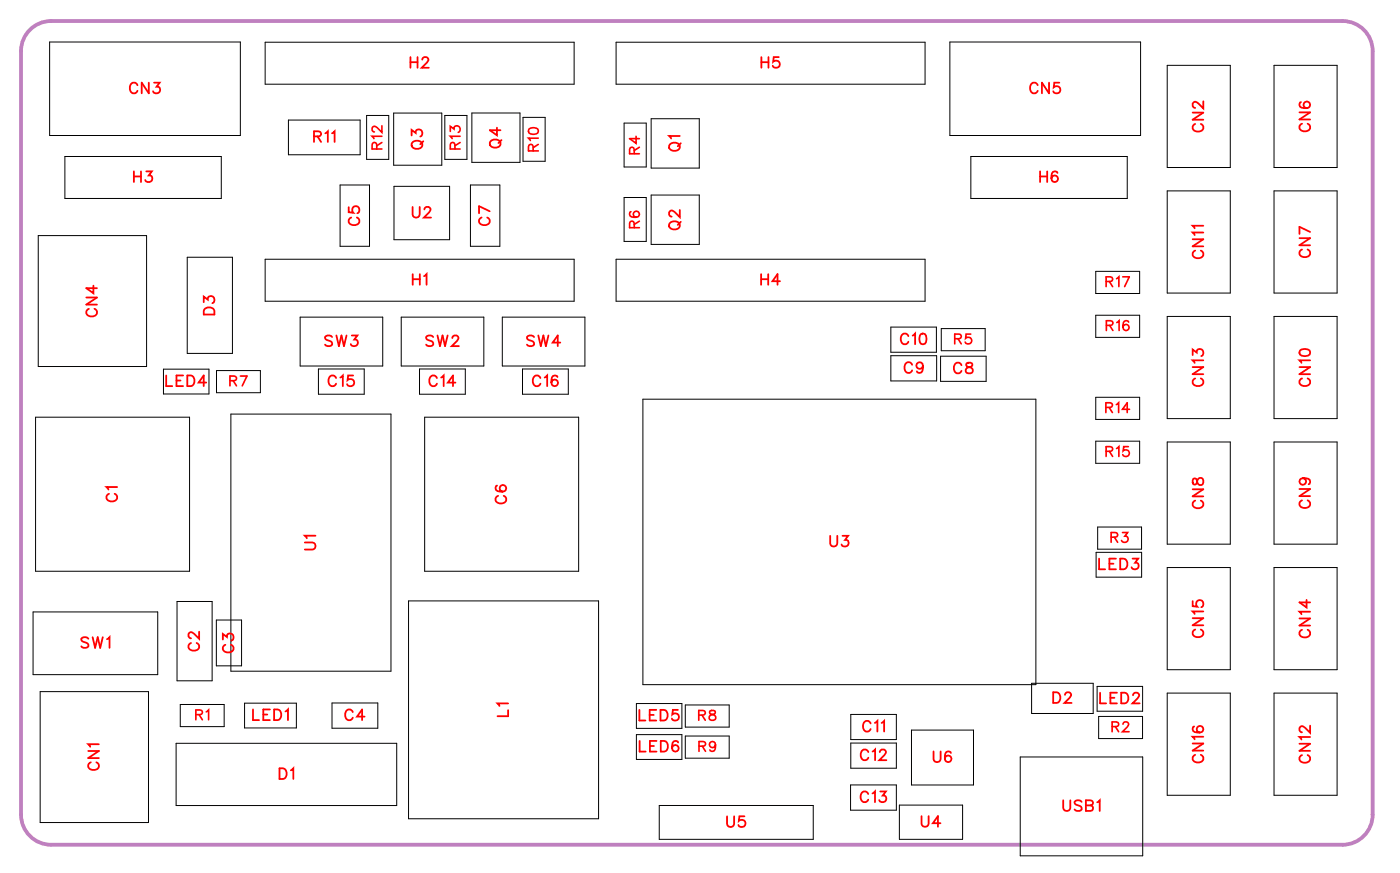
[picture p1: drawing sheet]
<svg xmlns="http://www.w3.org/2000/svg" width="93mm" height="58mm" viewBox="0 0 93 58" stroke-linecap="round" stroke-linejoin="round" font-family="sans-serif">
<path d="M2 2l.4-.3 .5-.2 .5-.1h86a2 2 0 0 1 2 2v50.8a2 2 0 0 1-2 2h-86a2 2 0 0 1-2-2v-50.8l.1-.5 .2-.5z" fill="none" stroke="#bf80bf" stroke-width=".25"/>
<g fill="none" stroke="#000" stroke-width=".07">
<path d="M2.5 15.7h7.3v8.7h-7.3zM3.3 2.8h12.7v6.2h-12.7zM4.3 10.4h10.4v2.8h-10.4zM12.5 17.1h3v6.4h-3zM17.7 2.8h20.5v2.8h-20.5zM17.7 17.3h20.5v2.7h-20.5zM19.2 8h4.8v2.3h-4.8zM22.6 12.3h2v4.1h-2zM24.4 7.7h1.5v2.9h-1.5zM26.2 7.5h3.2v3.5h-3.2zM26.2 12.4h3.7v3.6h-3.7zM29.6 7.7h1.5v2.9h-1.5z"/>
<path d="M31.3 12.3h2v4.1h-2zM31.4 7.5h3.2v3.3h-3.2zM34.8 7.8h1.5v2.9h-1.5zM41 17.3h20.6v2.7h-20.6zM41 2.8h20.6v2.8h-20.6zM41.6 8.2h1.4v2.9h-1.4zM41.6 13.1h1.4v3h-1.4zM43.4 7.9h3.2v3.3h-3.2zM43.4 13h3.2v3.3h-3.2zM63.2 2.8h12.7v6.2h-12.7zM64.6 10.4h10.5v2.8h-10.5zM73 18.1h2.9v1.4h-2.9z"/>
<path d="M77.7 4.3h4.2v6.8h-4.2zM77.7 12.7h4.2v6.8h-4.2zM84.8 4.3h4.2v6.8h-4.2zM84.8 12.7h4.2v6.8h-4.2zM2.4 27.8h10.2v10.2h-10.2zM10.9 24.6h3v1.6h-3zM14.4 24.7h2.9v1.4h-2.9zM15.4 27.6h10.6v17.1h-10.6zM20 21.1h5.5v3.3h-5.5zM21.2 24.6h3.1v1.6h-3.1zM26.7 21.1h5.5v3.3h-5.5zM27.2 40h12.7v14.5h-12.7z"/>
<path d="M27.9 24.6h3.1v1.6h-3.1zM28.3 27.8h10.2v10.2h-10.2zM33.4 21.1h5.5v3.3h-5.5zM34.8 24.6h3v1.6h-3zM42.8 26.6h26.2v19h-26.2zM59.3 23.7h3.1v1.7h-3.1zM59.3 21.8h3.1v1.6h-3.1zM62.6 23.7h3.1v1.7h-3.1zM62.7 21.9h2.9v1.4h-2.9zM73 21h2.9v1.5h-2.9zM73 26.4h2.9v1.5h-2.9zM73 29.4h2.9v1.4h-2.9z"/>
<path d="M73 36.8h3v1.6h-3zM73.1 35.1h2.9v1.5h-2.9zM77.7 29.4h4.2v6.8h-4.2zM77.7 21.1h4.2v6.8h-4.2zM77.7 37.8h4.2v6.8h-4.2zM84.8 21.1h4.2v6.8h-4.2zM84.8 29.4h4.2v6.8h-4.2zM84.8 37.8h4.2v6.8h-4.2zM2.2 40.7h8.3v4.2h-8.3zM2.7 46h7.2v8.7h-7.2zM11.7 49.5h14.7v4.1h-14.7zM11.8 40h2.3v5.3h-2.3z"/>
<path d="M12 46.9h2.9v1.5h-2.9zM14.4 41.3h1.7v3h-1.7zM16.3 46.8h3.4v1.7h-3.4zM22.1 46.8h3.1v1.7h-3.1zM42.4 46.8h3v1.7h-3zM42.4 48.9h3v1.6h-3zM43.9 53.6h10.3v2.3h-10.3zM45.6 46.9h3v1.5h-3zM45.6 49h3v1.5h-3zM56.6 52.2h3.1v1.7h-3.1zM56.7 47.6h3v1.6h-3zM56.7 49.5h3v1.6h-3z"/>
<path d="M59.9 53.6h4.2v2.3h-4.2zM60.7 48.6h4.1v3.6h-4.1zM67.9 50.4h8.2v6.6h-8.2zM68.7 45.5h4.1v2h-4.1zM73.1 45.7h3v1.6h-3zM73.2 47.7h2.9v1.5h-2.9zM77.7 46.1h4.2v6.8h-4.2zM84.8 46.1h4.2v6.8h-4.2z"/>
</g>
<g fill="none" stroke="#f00" stroke-width=".12">
<path d="M5.7 19.8h.8l-.8 .5h.8M6.2 19v.5l-.5-.3h.8M8.9 11.4v.7M8.9 11.7h.5M9.2 5.7a.26 .26 0 0 0-.3-.2 .26 .26 0 0 0-.3 .3v.1a.26 .26 0 0 0 .3 .3 .26 .26 0 0 0 .3-.2M9.4 11.4v.7M9.7 11.4h.4l-.2 .3a.24 .24 0 0 1 .2 .4 .24 .24 0 0 1-.4-.1M9.9 5.5v.7l-.5-.7v.7M10.3 5.5h.3l-.2 .3a.24 .24 0 0 1 .2 .4 .24 .24 0 0 1-.4-.1M20.9 9.1l.4-.1 .1-.1-.2-.2h-.3v.7M21.1 9.1l.3 .3M21.7 8.9l.1-.2v.7"/>
<path d="M22.1 8.9l.2-.2v.7M23.2 13.8v.3l.3 .1a.25 .25 0 0 1 0-.4 .25 .25 0 0 1 .4 0 .25 .25 0 0 1-.1 .4M23.4 14.5a.26 .26 0 0 0-.2 .3 .26 .26 0 0 0 .3 .2h.2a.26 .26 0 0 0 .2-.2 .26 .26 0 0 0-.1-.3M27.3 3.8v.7M27.3 4.1h.5M27.4 9v-.4l.3 .3a.24 .24 0 0 1 .4-.2 .24 .24 0 0 1-.1 .4M27.5 13.8v.5l.2 .2 .2-.1v-.6M27.5 18.2v.8M27.5 18.6h.5M27.5 9.4a.35 .35 0 0 1 .4 0 .35 .35 0 0 1 .2 .4 .33 .33 0 0 1-.5 .1 .33 .33 0 0 1-.1-.5zM27.8 3.8v.7M28 18.2v.8"/>
<path d="M28.1 4l.2-.2h.1l.1 .1-.1 .3-.3 .3h.5M28.2 9.4l-.2 .2M28.2 18.4l.2-.2v.8M28.3 13.9l.1-.1h.1l.2 .1-.1 .2-.4 .4h.5M32.1 14.5a.26 .26 0 0 0-.2 .3 .26 .26 0 0 0 .3 .2h.1a.26 .26 0 0 0 .3-.2 .26 .26 0 0 0-.2-.3M32.6 14.1l-.7-.4v.5M32.7 9.4a.35 .35 0 0 1 .4-.1 .35 .35 0 0 1 .2 .4 .33 .33 0 0 1-.5 .1 .33 .33 0 0 1-.1-.4zM33.1 8.5v.5l-.5-.3h.7M33.4 9.3l-.2 .2M44.7 9.6a.35 .35 0 0 1 .4-.1 .35 .35 0 0 1 .1 .4 .33 .33 0 0 1-.4 .1 .33 .33 0 0 1-.1-.4zM44.7 14.8a.35 .35 0 0 1 .4-.1 .35 .35 0 0 1 .1 .4 .33 .33 0 0 1-.4 .2 .33 .33 0 0 1-.1-.5zM45.3 9.1h-.7l.1 .1"/>
<path d="M45.3 14v.5l-.4-.4-.2-.1-.1 .1v.2l.1 .1M45.3 9.5l-.2 .2M45.3 14.8l-.2 .2M50.7 18.6h.5M50.7 18.2v.8M50.7 4.1h.5M50.7 3.8v.7M51.2 18.2v.8M51.2 3.8v.7M51.9 3.8h-.4v.3a.25 .25 0 0 1 .4 0 .25 .25 0 0 1-.1 .4 .25 .25 0 0 1-.3-.1M51.9 18.7h-.5l.4-.5v.8M69.1 5.7a.26 .26 0 0 0-.3-.2 .26 .26 0 0 0-.2 .3v.1a.26 .26 0 0 0 .2 .3 .26 .26 0 0 0 .3-.2"/>
<path d="M69.3 11.7h.4M69.3 11.4v.7M69.7 11.4v.7M69.9 5.5v.7l-.5-.7v.7M70.4 11.5v-.1a.35 .35 0 0 0-.4 .3 .35 .35 0 0 0 .2 .4 .22 .22 0 0 0 .2-.2 .22 .22 0 0 0-.2-.2 .22 .22 0 0 0-.2 .2M70.5 5.5h-.3v.3a.25 .25 0 0 1 .3 0 .25 .25 0 0 1 0 .4 .25 .25 0 0 1-.4-.1M79.4 15.9h.7l-.7 .5h.7M79.4 7.5h.7l-.7 .5h.7M79.6 16.7a.26 .26 0 0 0-.2 .3 .26 .26 0 0 0 .3 .2h.2a.26 .26 0 0 0 .2-.2 .26 .26 0 0 0-.1-.3M79.6 8.3a.26 .26 0 0 0-.2 .2 .26 .26 0 0 0 .3 .3h.2a.26 .26 0 0 0 .2-.3 .26 .26 0 0 0-.1-.2M80.1 15.5h-.7l.1 .1M80.1 15h-.7l.1 .2"/>
<path d="M80.1 6.7v.5l-.3-.3-.3-.1-.1 .1v.1l.2 .2M86.5 7.5h.7l-.7 .5h.7M86.5 15.9h.7l-.7 .4h.7M86.6 6.8a.35 .35 0 0 0 .2 .4 .35 .35 0 0 0 .4-.2 .22 .22 0 0 0-.2-.2 .22 .22 0 0 0-.2 .2 .22 .22 0 0 0 .2 .2M86.7 8.2a.26 .26 0 0 0-.2 .3 .26 .26 0 0 0 .3 .2h.2a.26 .26 0 0 0 .2-.2 .26 .26 0 0 0-.1-.3M86.7 16.6a.26 .26 0 0 0-.2 .3 .26 .26 0 0 0 .3 .2h.2a.26 .26 0 0 0 .2-.2 .26 .26 0 0 0-.1-.3M87.2 15.4l-.7-.3v.5M5.9 20.6a.26 .26 0 0 0-.2 .3 .26 .26 0 0 0 .3 .2h.2a.26 .26 0 0 0 .3-.2 .26 .26 0 0 0-.2-.3M7.3 32.9a.26 .26 0 0 0-.2 .3 .26 .26 0 0 0 .3 .2h.1a.26 .26 0 0 0 .3-.2 .26 .26 0 0 0-.2-.3M7.8 32.4h-.7l.1 .2M11.1 25v.7h.4M11.8 25.3h.2"/>
<path d="M12.2 25h-.4v.7h.4M12.5 25h.2a.38 .38 0 0 1 .3 .3 .38 .38 0 0 1-.3 .4h-.2zM13.6 20.1v-.4l.2 .2a.24 .24 0 0 1 .4-.1 .24 .24 0 0 1-.1 .4M13.7 20.5h.1h.4l.1 .4h-.7zM13.7 25.5h-.5l.4-.5v.7M20.3 36.1h.5l.2 .2-.1 .2-.6 .1M21 35.7h-.7l.1 .1M22.1 22.4l-.2-.1-.3 .1 .1 .2 .4 .2v.1l-.2 .1-.3-.1M22.4 25.2a.26 .26 0 0 0-.3-.2 .26 .26 0 0 0-.2 .3v.1a.26 .26 0 0 0 .2 .3 .26 .26 0 0 0 .3-.2M22.4 22.3l.2 .7 .1-.7 .2 .7 .2-.7M22.7 25.1l.1-.1v.7M23.4 22.3h.4l-.2 .3a.24 .24 0 0 1 .2 .4 .24 .24 0 0 1-.4-.1"/>
<path d="M23.5 25h-.3l-.1 .3a.25 .25 0 0 1 .4 0 .25 .25 0 0 1 0 .4 .25 .25 0 0 1-.4-.1M28.8 22.4l-.1-.1-.3 .1v.2l.4 .2v.1l-.1 .1-.3-.1M29.1 25.2a.26 .26 0 0 0-.3-.2 .26 .26 0 0 0-.2 .3v.1a.26 .26 0 0 0 .2 .3 .26 .26 0 0 0 .3-.2M29.1 22.3l.2 .7 .2-.7 .1 .7 .2-.7M29.4 25.1l.1-.1v.7M30.1 22.5l.2-.2h.1l.1 .2-.1 .2-.3 .3h.5M30.3 25.5h-.5l.4-.5v.7M33.1 32.3h-.1a.35 .35 0 0 0 .3 .5 .35 .35 0 0 0 .4-.3 .22 .22 0 0 0-.2-.2 .22 .22 0 0 0-.2 .2 .22 .22 0 0 0 .2 .2M33.2 33a.26 .26 0 0 0-.2 .3 .26 .26 0 0 0 .3 .2h.1a.26 .26 0 0 0 .3-.2 .26 .26 0 0 0-.2-.3M35.6 22.4l-.2-.1-.3 .1 .1 .2 .4 .2v.1l-.2 .1-.3-.1M35.8 22.3l.2 .7 .2-.7 .1 .7 .2-.7M36 25.2a.26 .26 0 0 0-.3-.2 .26 .26 0 0 0-.2 .3v.1a.26 .26 0 0 0 .2 .3 .26 .26 0 0 0 .3-.2"/>
<path d="M36.3 25.1l.1-.1v.7M37.1 25.1v-.1a.35 .35 0 0 0-.4 .3 .35 .35 0 0 0 .2 .4 .22 .22 0 0 0 .3-.2 .22 .22 0 0 0-.2-.2 .22 .22 0 0 0-.3 .2M37.3 22.8h-.5l.3-.5v.7M55.3 35.7v.5l.2 .2 .2-.1 .1-.6M56.1 35.7h.4l-.2 .2a.24 .24 0 0 1 .1 .4 .24 .24 0 0 1-.4-.1M60.5 22.4a.26 .26 0 0 0-.3-.2 .26 .26 0 0 0-.2 .3v.1a.26 .26 0 0 0 .2 .3 .26 .26 0 0 0 .3-.2M60.7 24.3a.26 .26 0 0 0-.3-.2 .26 .26 0 0 0-.2 .3v.1a.26 .26 0 0 0 .2 .3 .26 .26 0 0 0 .3-.1M60.8 22.3l.1-.1v.7M61.3 22.2h.1a.37 .37 0 0 1 .3 .4 .37 .37 0 0 1-.3 .3 .45 .45 0 0 1-.1-.7zM61.5 24.3a.22 .22 0 0 1-.3 .2 .22 .22 0 0 1-.1-.3 .22 .22 0 0 1 .3 0l.1 .1a.34 .34 0 0 1-.3 .5l-.1-.1M64 24.3a.26 .26 0 0 0-.3-.2 .26 .26 0 0 0-.2 .3v.2a.26 .26 0 0 0 .2 .3 .26 .26 0 0 0 .3-.2M64.4 24.2v.2l.3 .1 .1 .1a.24 .24 0 0 1-.3 .3 .24 .24 0 0 1-.2-.3l.4-.3v-.1z"/>
<path d="M73.2 37.2v.7h.4M73.9 37.5h.2M74.3 37.2h-.4v.7h.4M74.6 37.2h.2a.38 .38 0 0 1 .3 .3 .38 .38 0 0 1-.3 .4h-.2zM75.4 37.2h.4l-.2 .3a.24 .24 0 0 1 .2 .3 .25 .25 0 0 1-.5 0M79.4 23.6v-.3l.3 .2a.24 .24 0 0 1 .4-.2 .24 .24 0 0 1-.1 .4M79.4 32.6h.7l-.7 .4h.7M79.4 24.4h.7l-.7 .5h.7M79.5 31.9v.3l.1 .1 .3-.5a.24 .24 0 0 1 .2 .2 .24 .24 0 0 1-.2 .3l-.1-.1-.1-.3zM79.6 33.3a.26 .26 0 0 0-.2 .3 .26 .26 0 0 0 .3 .2h.2a.26 .26 0 0 0 .2-.2 .26 .26 0 0 0-.1-.3M79.6 25.2a.26 .26 0 0 0-.2 .3 .26 .26 0 0 0 .3 .2h.2a.26 .26 0 0 0 .2-.2 .26 .26 0 0 0-.1-.3M80.1 24h-.7l.1 .2"/>
<path d="M86.5 32.5h.7l-.7 .5h.7M86.5 24.4h.7l-.7 .5h.7M86.6 23.3l.2-.1a.3 .3 0 0 1 .4 .3 .38 .38 0 0 1-.3 .2 .38 .38 0 0 1-.4-.3zM86.7 33.3a.26 .26 0 0 0-.2 .3 .26 .26 0 0 0 .3 .2h.2a.26 .26 0 0 0 .2-.2 .26 .26 0 0 0-.1-.3M86.7 25.2a.26 .26 0 0 0-.2 .3 .26 .26 0 0 0 .3 .2h.2a.26 .26 0 0 0 .2-.2 .26 .26 0 0 0-.1-.3M86.8 31.8a.22 .22 0 0 1 .2 .3 .22 .22 0 0 1-.4 .1 .22 .22 0 0 1 0-.3l.2-.1a.34 .34 0 0 1 .4 .3l-.1 .1M87 39.9v.5l-.5-.3h.7M87.2 24h-.7l.2 .2M5.9 50h.7l-.7 .5h.7M5.9 42.5l-.2-.1-.3 .1 .1 .2 .4 .2v.1l-.2 .1-.3-.1M6 50.7a.26 .26 0 0 0-.1 .3 .26 .26 0 0 0 .2 .2h.2a.26 .26 0 0 0 .3-.2 .26 .26 0 0 0-.2-.3M6.2 42.4l.1 .7 .2-.7 .2 .7 .1-.7"/>
<path d="M6.6 49.5h-.7l.1 .2M7.1 42.5l.2-.1v.7M12.7 42.8a.26 .26 0 0 0-.2 .3 .26 .26 0 0 0 .3 .2h.2a.26 .26 0 0 0 .3-.2 .26 .26 0 0 0-.2-.3M13.3 42v.5l-.4-.3-.2-.1-.1 .1v.1l.1 .2M14.8 42.6v-.4l.3 .2a.24 .24 0 0 1 .4-.2 .24 .24 0 0 1-.1 .4M15 42.9a.26 .26 0 0 0-.2 .3 .26 .26 0 0 0 .3 .2h.2a.26 .26 0 0 0 .2-.2 .26 .26 0 0 0-.1-.3M16.8 47.2v.7h.4M17.5 47.6h.3M18 47.2h-.5v.7h.5M18.3 47.2h.2a.38 .38 0 0 1 .2 .4 .38 .38 0 0 1-.2 .3h-.2zM18.6 51.1h.2a.38 .38 0 0 1 .3 .4 .38 .38 0 0 1-.3 .3h-.2zM19 47.4l.2-.2v.7"/>
<path d="M19.4 51.3l.1-.2v.7M23.5 47.4a.26 .26 0 0 0-.3-.2 .26 .26 0 0 0-.2 .3v.2a.26 .26 0 0 0 .2 .2 .26 .26 0 0 0 .3-.1M24.3 47.7h-.5l.3-.5v.7M33.8 46.8h-.7l.2 .2M33.8 47.3v.4h-.7M42.6 47.2v.8h.4M42.6 49.3v.7h.4M43.3 47.6h.2M43.3 49.7h.2M43.7 47.2h-.4v.8h.4M43.7 49.3h-.4v.7h.4M44 47.2h.2a.38 .38 0 0 1 .3 .4 .38 .38 0 0 1-.3 .4h-.2z"/>
<path d="M44 49.3h.2a.38 .38 0 0 1 .3 .4 .38 .38 0 0 1-.3 .3h-.2zM45.1 47.2h-.3v.4a.25 .25 0 0 1 .3-.1 .25 .25 0 0 1 0 .4 .25 .25 0 0 1-.4-.1M45.2 49.4h-.1a.35 .35 0 0 0-.4 .2 .35 .35 0 0 0 .3 .4 .22 .22 0 0 0 .2-.2 .22 .22 0 0 0-.2-.2 .22 .22 0 0 0-.2 .2M48.4 54.3v.5l.2 .2 .2-.1 .1-.6M49.6 54.3h-.4v.3a.25 .25 0 0 1 .4 0 .25 .25 0 0 1-.1 .4 .25 .25 0 0 1-.3-.1M57.8 52.8a.26 .26 0 0 0-.3-.1 .26 .26 0 0 0-.2 .3v.1a.26 .26 0 0 0 .2 .3 .26 .26 0 0 0 .3-.2M57.8 50.1a.26 .26 0 0 0-.3-.2 .26 .26 0 0 0-.2 .3v.1a.26 .26 0 0 0 .2 .3 .26 .26 0 0 0 .3-.2M58 48.2a.26 .26 0 0 0-.3-.2 .26 .26 0 0 0-.2 .3v.1a.26 .26 0 0 0 .2 .3 .26 .26 0 0 0 .3-.2M58.1 52.8l.2-.1v.7M58.1 50l.2-.1v.7M58.3 48.1l.1-.1v.7M58.6 50.1l.1-.2h.2l.1 .1-.1 .3-.3 .3h.4"/>
<path d="M58.6 52.7h.4l-.2 .3a.24 .24 0 0 1 .2 .3 .25 .25 0 0 1-.5 0M58.7 48.1l.2-.1v.7M61.4 54.3v.5l.2 .2 .2-.1v-.6M62.2 50v.5l.2 .2 .2-.1v-.6M62.6 54.8h-.5l.4-.5v.7M63.3 50.1a.35 .35 0 0 0-.4 .2 .35 .35 0 0 0 .2 .4 .22 .22 0 0 0 .3-.2 .22 .22 0 0 0-.2-.2 .22 .22 0 0 0-.3 .2M70.1 46.1h.3a.38 .38 0 0 1 .2 .3 .38 .38 0 0 1-.2 .4h-.3zM70.8 53.3v.5l.2 .2 .2-.1 .1-.6M70.9 46.2l.2-.1h.1l.1 .1-.1 .2-.3 .4h.5M72 53.4l-.1-.1-.3 .1v.1l.4 .3v.1l-.1 .1-.3-.1M72.3 53.6l.4 .1 .1 .1-.2 .2h-.3v-.7h.4v.2l-.1 .1M73.1 53.4l.1-.1v.7"/>
<path d="M73.3 46.1v.7h.4M73.9 46.4h.3M74.4 46.1h-.5v.7h.5M74.7 46.1h.2a.38 .38 0 0 1 .2 .4 .38 .38 0 0 1-.2 .3h-.2zM75.4 46.3l.2-.2h.1l.2 .1-.1 .3-.4 .3h.5M79.4 40v.3l.3 .1a.25 .25 0 0 1 0-.4 .25 .25 0 0 1 .4 .1 .25 .25 0 0 1-.1 .3M79.4 49.5h.7l-.7 .5h.7M79.4 41.1h.7l-.7 .5h.7M79.5 48.4a.35 .35 0 0 0 .2 .4 .35 .35 0 0 0 .4-.2 .22 .22 0 0 0-.2-.3 .22 .22 0 0 0-.2 .2 .22 .22 0 0 0 .2 .3M79.6 41.9a.26 .26 0 0 0-.2 .3 .26 .26 0 0 0 .3 .2h.2a.26 .26 0 0 0 .2-.2 .26 .26 0 0 0-.1-.3M79.6 50.2a.26 .26 0 0 0-.2 .3 .26 .26 0 0 0 .3 .2h.2a.26 .26 0 0 0 .2-.2 .26 .26 0 0 0-.1-.3M80.1 40.7h-.7l.1 .2"/>
<path d="M80.1 49h-.7l.1 .2M86.5 49.5h.7l-.7 .5h.7M86.5 41.2h.7l-.7 .4h.7M86.7 50.3a.26 .26 0 0 0-.2 .3 .26 .26 0 0 0 .3 .2h.2a.26 .26 0 0 0 .2-.2 .26 .26 0 0 0-.1-.3M86.7 41.9a.26 .26 0 0 0-.2 .3 .26 .26 0 0 0 .3 .2h.2a.26 .26 0 0 0 .2-.2 .26 .26 0 0 0-.1-.3M87.2 49.1h-.7l.2 .1M87.2 48.3v.5l-.3-.4-.2-.1-.2 .2v.1l.2 .1M87.2 40.7h-.7l.2 .2"/>
</g>
<g fill="none" stroke="#f00" stroke-width=".11">
<path d="M25.1 9.9v-.4h-.3v.4h.6M25.4 9.1h-.6l.1 .1M25.4 8.4v.4l-.5-.4-.1 .3 .1 .1M25.4 9.5l-.3 .2M30 8.7v-.3l.2 .2a.22 .22 0 0 1 .4-.2 .22 .22 0 0 1-.1 .4M30.3 9.9v-.4h-.3v.4h.6M30.6 9.1h-.6l.1 .1M30.6 9.5l-.3 .2M35.2 8.6a.32 .32 0 0 1 .4-.1 .32 .32 0 0 1 .2 .3 .32 .32 0 0 1-.4 .2 .32 .32 0 0 1-.2-.4zM35.5 10v-.3l-.2-.1-.1 .4h.6M35.8 9.2h-.6l.1 .2M35.8 9.6l-.3 .2"/>
<path d="M42 14.1a.32 .32 0 0 0 .2 .4 .32 .32 0 0 0 .4-.2 .2 .2 0 0 0-.2-.2 .2 .2 0 0 0-.2 .1 .2 .2 0 0 0 .2 .3M42.2 10.2v-.3l-.2-.1-.1 .4h.7M42.2 15.2v-.4h-.2l-.1 .4h.7M42.4 9.1v.4l-.5-.3h.7M42.6 9.8l-.4 .2M42.6 14.7l-.4 .2M73.7 18.7h.3l.1-.2-.4-.1v.7M73.9 18.7l.2 .4M74.3 18.6l.2-.2v.7M74.8 18.4h.4l-.3 .7M15.3 25.3h.4v-.2l-.4-.1v.7M15.5 25.3l.2 .4"/>
<path d="M16 25h.4l-.3 .7M63.6 22.5h.3l.1-.2-.4-.1v.7M63.8 22.5l.2 .4M64.6 22.2h-.3v.3a.23 .23 0 0 1 .3 0 .23 .23 0 0 1 0 .4 .23 .23 0 0 1-.3-.1M73.6 27.1h.4v-.2l-.4-.1v.7M73.7 30h.3l.1-.2-.4-.1v.7M73.7 21.7l.3-.1 .1-.2-.4-.1v.7M73.9 27.1l.2 .4M73.9 30l.2 .4M73.9 21.7l.2 .3M74 35.8l.4-.1v-.2l-.4-.1v.7M74.2 35.8l.2 .3"/>
<path d="M74.3 26.9l.2-.1v.7M74.3 29.9l.2-.2v.7M74.4 21.5l.1-.2v.7M74.7 35.4h.4l-.2 .3a.22 .22 0 0 1 .2 .3 .22 .22 0 0 1-.4 0M75.1 29.7h-.3v.3a.23 .23 0 0 1 .3 0 .23 .23 0 0 1 0 .3 .23 .23 0 0 1-.3 0M75.2 21.4h-.1a.32 .32 0 0 0-.4 .2 .32 .32 0 0 0 .3 .4 .2 .2 0 0 0 .2-.2 .2 .2 0 0 0-.2-.2 .2 .2 0 0 0-.2 .2M75.2 27.2h-.5l.4-.4v.7M13 47.6l.4-.1v-.2h-.4v.6M13.3 47.6l.2 .3M13.7 47.4l.2-.1v.6M46.5 47.6h.4v-.3h-.4v.6M46.5 49.7l.4-.1v-.2h-.4v.6"/>
<path d="M46.7 47.6l.3 .3M46.8 49.7l.2 .3M47.3 47.3v.2l.4 .2a.22 .22 0 0 1-.3 .2 .22 .22 0 0 1-.2-.2l.4-.3v-.1zM47.6 49.6a.2 .2 0 0 1-.2 .1 .2 .2 0 0 1-.1-.3 .2 .2 0 0 1 .3 0v.2a.31 .31 0 0 1-.2 .4l-.1-.1M74.1 48.4l.3-.1 .1-.2h-.4v.6M74.3 48.4l.2 .3M74.8 48.2l.1-.1 .2 .1-.4 .5h.5"/>
</g>
<g font-size="1.2" fill="#fff">
<text x="27.3" y="4.8">H2</text>
<text x="50.6" y="4.8">H5</text>
<text x="8.6" y="6.5">CN3</text>
<text x="20.8" y="9.7">R11</text>
<text x="28.4" y="10" transform="rotate(-90 28.4 10)">Q3</text>
<text x="33.6" y="9.9" transform="rotate(-90 33.6 9.9)">Q4</text>
<text x="45.6" y="10.1" transform="rotate(-90 45.6 10.1)">Q1</text>
<text x="68.5" y="6.5">CN5</text>
<text x="80.4" y="8.8" transform="rotate(-90 80.4 8.8)">CN2</text>
<text x="87.5" y="8.8" transform="rotate(-90 87.5 8.8)">CN6</text>
<text x="8.9" y="12.4">H3</text>
<text x="24.2" y="15" transform="rotate(-90 24.2 15)">C5</text>
<text x="27.4" y="14.8">U2</text>
<text x="32.9" y="15" transform="rotate(-90 32.9 15)">C7</text>
<text x="45.6" y="15.3" transform="rotate(-90 45.6 15.3)">Q2</text>
<text x="69.2" y="12.4">H6</text>
<text x="80.4" y="17.2" transform="rotate(-90 80.4 17.2)">CN11</text>
<text x="87.5" y="17.2" transform="rotate(-90 87.5 17.2)">CN7</text>
<text x="6.8" y="21.1" transform="rotate(-90 6.8 21.1)">CN4</text>
<text x="14.6" y="21" transform="rotate(-90 14.6 21)">D3</text>
<text x="21.6" y="23.3">SW3</text>
<text x="27.4" y="19.3">H1</text>
<text x="28.3" y="23.3">SW2</text>
<text x="35" y="23.3">SW4</text>
<text x="50.6" y="19.3">H4</text>
<text x="59.9" y="23.2">C10</text>
<text x="11" y="26">LED4</text>
<text x="21.8" y="26">C15</text>
<text x="28.5" y="26">C14</text>
<text x="35.4" y="26">C16</text>
<text x="60.2" y="25.1">C9</text>
<text x="63.5" y="25.1">C8</text>
<text x="80.4" y="25.8" transform="rotate(-90 80.4 25.8)">CN13</text>
<text x="87.5" y="25.8" transform="rotate(-90 87.5 25.8)">CN10</text>
<text x="8.1" y="33.4" transform="rotate(-90 8.1 33.4)">C1</text>
<text x="34" y="33.6" transform="rotate(-90 34 33.6)">C6</text>
<text x="80.4" y="33.9" transform="rotate(-90 80.4 33.9)">CN8</text>
<text x="87.5" y="33.9" transform="rotate(-90 87.5 33.9)">CN9</text>
<text x="21.3" y="36.6" transform="rotate(-90 21.3 36.6)">U1</text>
<text x="55.2" y="36.7">U3</text>
<text x="73.1" y="38.2">LED3</text>
<text x="5.4" y="43.4">SW1</text>
<text x="13.6" y="43.4" transform="rotate(-90 13.6 43.4)">C2</text>
<text x="15.8" y="43.5" transform="rotate(-90 15.8 43.5)">C3</text>
<text x="34.1" y="47.7" transform="rotate(-90 34.1 47.7)">L1</text>
<text x="70.1" y="47.1">D2</text>
<text x="73.2" y="47.1">LED2</text>
<text x="80.4" y="42.5" transform="rotate(-90 80.4 42.5)">CN15</text>
<text x="87.5" y="42.5" transform="rotate(-90 87.5 42.5)">CN14</text>
<text x="6.9" y="51.3" transform="rotate(-90 6.9 51.3)">CN1</text>
<text x="16.8" y="48.2">LED1</text>
<text x="18.5" y="52.1">D1</text>
<text x="22.9" y="48.2">C4</text>
<text x="42.5" y="48.3">LED5</text>
<text x="42.5" y="50.3">LED6</text>
<text x="57.2" y="53.7">C13</text>
<text x="57.3" y="50.9">C12</text>
<text x="57.4" y="49">C11</text>
<text x="62.1" y="51">U6</text>
<text x="80.4" y="50.8" transform="rotate(-90 80.4 50.8)">CN16</text>
<text x="87.5" y="50.8" transform="rotate(-90 87.5 50.8)">CN12</text>
<text x="48.4" y="55.3">U5</text>
<text x="61.3" y="55.3">U4</text>
<text x="70.7" y="54.3">USB1</text>
</g>
<g font-size="1.1" fill="#fff">
<text x="25.7" y="10" transform="rotate(-90 25.7 10)">R12</text>
<text x="30.9" y="10" transform="rotate(-90 30.9 10)">R13</text>
<text x="36.1" y="10.1" transform="rotate(-90 36.1 10.1)">R10</text>
<text x="42.8" y="10.3" transform="rotate(-90 42.8 10.3)">R4</text>
<text x="42.8" y="15.2" transform="rotate(-90 42.8 15.2)">R6</text>
<text x="63.5" y="23.2">R5</text>
<text x="73.6" y="19.3">R17</text>
<text x="73.6" y="22.3">R16</text>
<text x="15.3" y="26">R7</text>
<text x="73.6" y="27.7">R14</text>
<text x="73.6" y="30.7">R15</text>
<text x="73.9" y="36.4">R3</text>
<text x="13" y="48.2">R1</text>
<text x="46.5" y="48.2">R8</text>
<text x="46.5" y="50.3">R9</text>
<text x="74" y="49">R2</text>
</g>
</svg>
